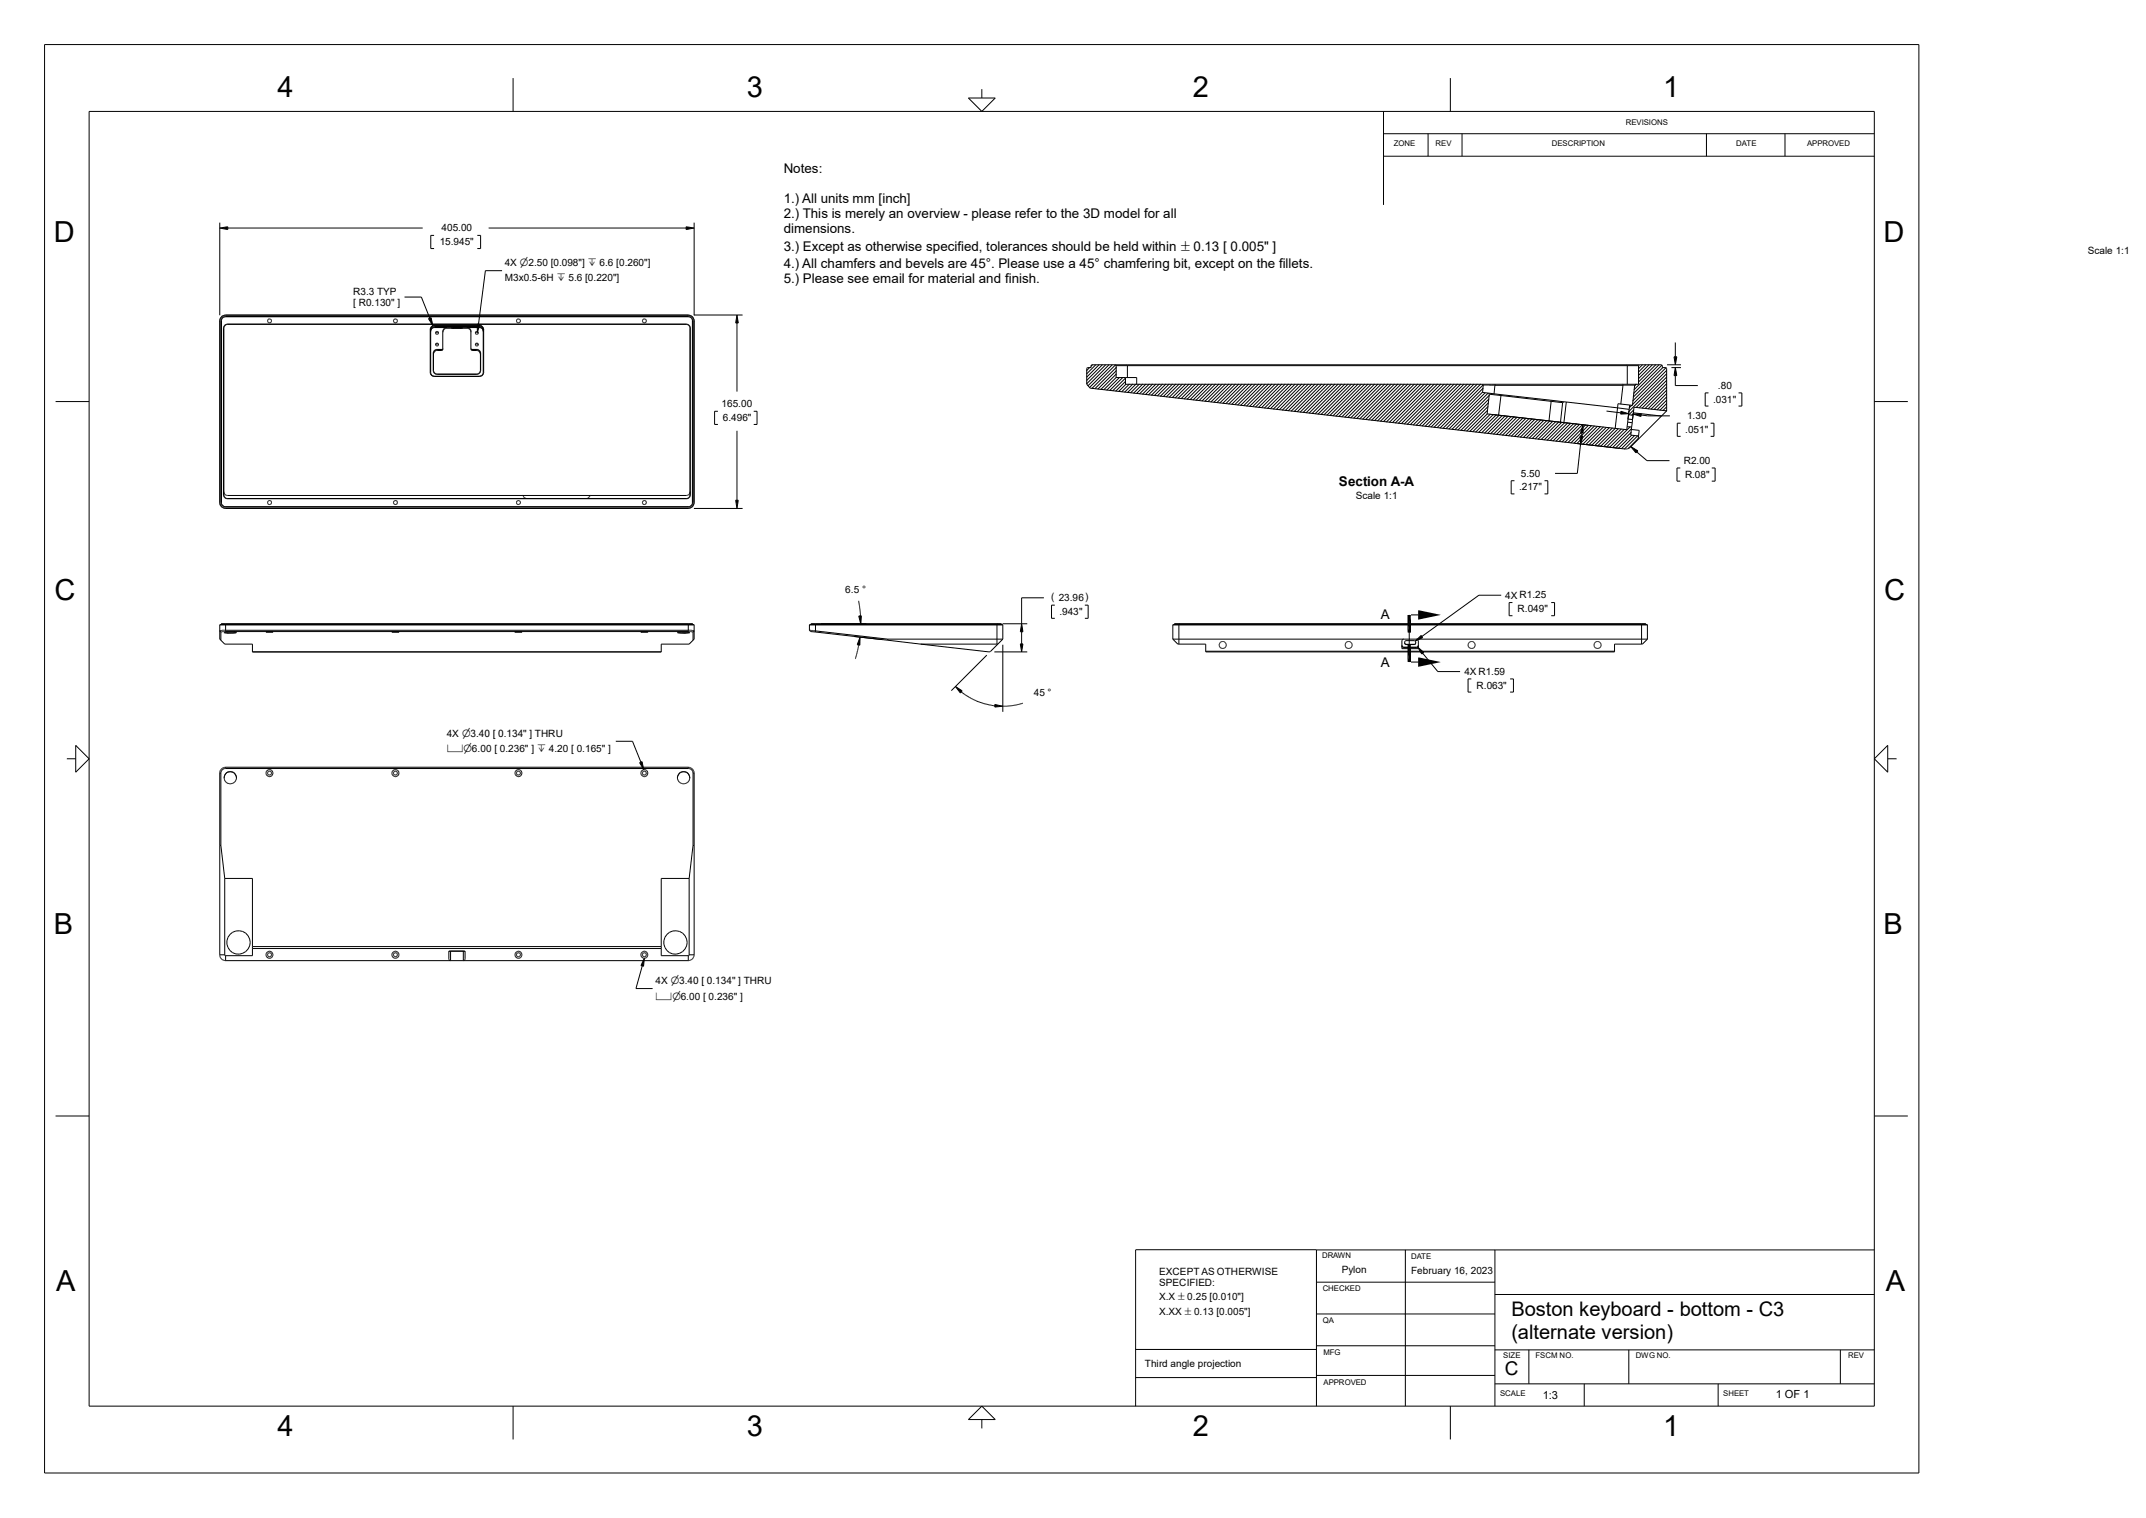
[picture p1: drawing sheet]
<svg xmlns="http://www.w3.org/2000/svg" width="420mm" height="297mm" viewBox="0 0 420 297" stroke-linecap="round" stroke-linejoin="round" font-family="sans-serif">
<g fill="none" stroke="#000" stroke-width=".2">
<path d="M8.7 8.7h366.8v279.5h-366.8zM100.4 15.3v6.5M189.5 19.2h5.3l-2.6 2.6zM192.2 17.4v1.8M283.8 15.3v6.5M17.4 21.8h349.4v253.3h-349.4zM270.8 26.2h96M270.8 30.6h96M270.8 21.8v18.3M279.5 26.2v4.4M286.1 26.2v4.4M334 26.2v4.4"/>
<path d="M349.3 26.2v4.4M43 43.6v18.1M43 44.6l1.6-.2v.5zM44.6 44.6h38.1M79.2 58.1h3.3l1.6 4.2M85 46.1h-.7v2.5h.7M93.4 46.1h.7v2.5h-.7M95.6 44.6h38.7M98.3 53h-3.3l-1.4 10.5M134.3 44.4l1.5 .2-1.5 .3zM135.8 43.6v18.1M10.9 78.6h6.5"/>
<path d="M43 62.8h.1M43.1 62.4v36.4M43.2 62.2l-.2 .4v35.9a1.51 1.51 0 0 0 1.2 .9M43.2 62.1l.2-.2 .7-.3 90.9 .1 .6 .4 .2 .5v35.9a1.25 1.25 0 0 1-.8 .9M43.3 62.8h.1M43.7 62h.1M43.7 64.2h.1M43.8 62.1l-.5 .5v36l.2 .2M43.9 64h-.1M43.9 62h90.9l.4 .1 .3 .5M43.9 62l-.1 .1M44 63.6l.4-.2h90.1l.3 .2 .3 .4-.1 33.2-.3 .3h-90.5l-.3-.2-.2-.4v-32.8z"/>
<path d="M44.1 63.6l-.3 .3 .1 33.2M44.2 61.6v.1M44.2 61.9v.1M44.2 63.6l.3-.1h90a.64 .64 0 0 1 .5 .6v32.8l-.4 .6M44.2 63.6h-.1M44.5 63.4v.1M83.9 62.4l.5-.3 .3 1.6zM84.2 72.9h.1M84.2 64.5h.1M84.3 64.2v8.9a.53 .53 0 0 0 .7 .5v.1M84.3 64.6l.3-.4 .3-.1h9h.3l.4 .5M84.3 64.1h.1"/>
<path d="M84.3 73.2l.2 .2M84.4 64.3l.4-.4h9.2l.5 .4M84.4 64.3l-.1 .1M84.4 64l-.2 .3v8.7l.1 .2M84.5 73.3l.1 .2M84.5 63.9v.1M84.6 63.8l-.3 .2M84.6 73.5h.1M84.7 63.8l-.2 .1M84.8 63.7l-.4 .2-.1 .3M84.8 63.8h9.3M84.8 72.4h.1"/>
<path d="M84.9 68.9v.1M84.9 68.8v.1M85 63.7l-.3 .1M85 68.7v.1M85 64.1h.1M85.3 68.4h.1M85.3 65l.4-.1 .1 .4-.4 .1-.1-.1zM85.3 67.3l.4-.1 .1 .4-.4 .1-.1-.1zM85.3 73.2h.1M85.3 65.1l.3-.1 .2 .2M85.3 65.1v.1M85.3 67.6h.1"/>
<path d="M85.3 65.4h.1M85.4 64.9h.1M85.6 68.4v.2M85.6 73.2h.1M85.6 64.9h.1M85.8 67.4h.1M85.8 67.4l-.4-.1-.1 .1M86.4 68.4v.2M86.6 68.4l-1.3 .1-.5 .5v3.6l.2 .3M86.7 68.3l-1.3 .1-.4 .2-.1 .2M86.7 64.7h.1M87.1 64.1h.1"/>
<path d="M87.2 64.1a.83 .83 0 0 0-.5 .9M87.4 64.2v-.1h-2.6l-.5 .5M88.4 64.2h2.1M88.6 64.1v.1M90.2 64.1v.1M91.6 64.1l.6 .5v3.9l.2 .1h1l.6 .5v3.4v.4l-.3 .2-.2 .1h-8.3l-.4-.6 .1-3.6M92.1 64.7h.1M92.2 64.8l-.3-.4-.4-.2-4.3 .1-.5 .6v3.6l-.2 .1h-1.2l-.5 .6M92.2 68.2h.1M92.2 68.4h.1M92.2 68.3l1.3 .1 .5 .4M92.3 68.4h1.1l.6 .5v3.9"/>
<path d="M92.4 68.4v.2M93.1 67.4h.5M93.1 67.4h.1M93.1 67.4h-.1M93.1 67.2h.1M93.1 67.6h.1M93.1 64.9h.4M93.1 64.9v.5M93.1 67.2v.4M93.1 65.4h.1M93.2 67.2l.2-.1 .2 .2-.2 .4-.2-.1M93.2 64.9h.1"/>
<path d="M93.3 68.4v.2M93.3 73.2h.1M93.4 63.4l.5 .1-.5 1.5zM93.4 64.9l.2 .3-.2 .2h-.2M93.4 65l-.4 .2M93.4 65h.1M93.5 67.2h.1M93.5 67.6h.1M93.5 65l.1 .2M93.5 65.4h.1M93.5 73.2h.1M93.5 68.6h.1"/>
<path d="M93.6 64.9v.1M93.6 65.3h.1M93.6 67.2v.1M93.6 67.4h.1M93.6 67.6h.1M93.8 63.6v.3M93.8 64.1h.1M93.8 73.6v.1M93.9 68.7h.1M93.9 68.8l.1 .5M94 72.7l-.6 .5h-8l-.5-.3M94 72.4h.1"/>
<path d="M94 69.2h.1M94.1 63.7l.2 .2M94.2 63.8l.3 .2 .2 .3v8.7l-.2 .4h-.1M94.2 64.2l-2.8-.1v.1M94.2 63.8l-.3-.2h-8.9v.3M94.2 73.5h.1M94.3 64.2l.2 .3M94.3 63.8l.2 .2M94.4 73.4h.1M94.4 73.3v.2l-.4 .2h-9.2l-.1-.2M94.4 64l.2 .4M94.4 73.4l-.5 .2h-8.9"/>
<path d="M94.5 64.3v8.9M94.5 64.5l.1 .1M94.5 73.2v.1M94.6 73.2l-.2 .1M94.6 72.9h.1M94.6 64.5h.1M101.1 62.6l.3-.2h.2l.3 .3v.2l-.3 .3-.3-.1-.2-.2zM134.3 63.4v.1M134.5 63.5h.1M134.7 61.6v.1M134.7 61.9v.1M135 61.7h-90.9l-.7 .2-.3 .3"/>
<path d="M135 64h.1M135 64.2h.1M135.1 62h.1M135.4 61.9l.4 .7v35.9l-.2 .6-.6 .3M135.4 62.4h.1M135.5 62.6v36M135.5 62.8h.1M135.6 62.6l-.3-.5-.4-.2h-91a.87 .87 0 0 0-.6 .8v35.7l.1 .4 .5 .3M135.6 62.7v.1M135.6 62.8v35.5M135.8 61.6h9.5M135.8 62.8h.1"/>
<path d="M144.2 61.6l.3 1.6h-.5zM144.2 63.2v13.4M213.2 71.9l-.5 .6M213.8 71.4l-.3 .3M214.4 71.4l-1.7 1.7M215.1 71.4l-2.4 2.4M215.7 71.4l-3 3M216.4 71.4l-3.7 3.7M217 71.4l-4.1 4.1M217.7 71.4l-4.5 4.4M218.3 71.4l.1 .1M218.3 71.4l-4.6 4.6"/>
<path d="M218.4 71.5v2.4h4.1v1.3M218.4 71.5h102.3M218.5 73.8l-2.5 2.4M218.5 73.2l-3 3M218.5 72.5l-3.6 3.6M218.5 71.9l-4.2 4.1M219.1 73.9l-2.5 2.4M219.7 73.9l-2.5 2.5M220.2 74.6l-1.8 1.9M220.2 74l-2.4 2.4M220.4 75.2l-1.4 1.4M220.6 71.4v2.5"/>
<path d="M221 75.2l-1.5 1.4M221.7 75.2l-1.6 1.5M222.3 75.2l-1.6 1.6M223 75.2l-1.7 1.6M223.6 75.2l-1.7 1.7M224.3 75.2l-1.8 1.8M224.9 75.2l-1.9 1.8M225.6 75.2l-2 1.9M226.2 75.2l-2 2M226.8 75.2l-2 2M227.5 75.2l-2.1 2.1M228.1 75.2l-2.2 2.2"/>
<path d="M228.8 75.2l-2.3 2.2M229.4 75.2l-2.3 2.3M230.1 75.2l-2.4 2.4M230.7 75.2l-2.4 2.4M231.4 75.2l-2.5 2.5M232 75.2l-2.6 2.6M232.7 75.2l-2.7 2.6M233.3 75.2l-2.7 2.7M234 75.2l-2.8 2.8M234.6 75.2l-2.8 2.8M235.3 75.2l-3 2.9M235.9 75.2l-3 3"/>
<path d="M236.6 75.2l-3.1 3M237.2 75.2l-3.1 3.1M237.9 75.2l-3.2 3.2M238.5 75.2l-3.2 3.2M239.2 75.2l-3.4 3.3M239.8 75.2l-3.4 3.4M240.5 75.2l-3.5 3.4M241.1 75.2l-3.5 3.5M241.8 75.2l-3.6 3.6M242.4 75.2l-3.7 3.6M243.1 75.2l-3.8 3.7M243.7 75.2l-3.8 3.8"/>
<path d="M244.4 75.2l-3.9 3.8M245 75.2l-3.9 3.9M245.7 75.2l-4 4M246.3 75.2l-4.1 4M246.9 75.2l-4.1 4.1M247.6 75.2l-4.2 4.2M248.2 75.2l-4.2 4.2M248.9 75.2l-4.3 4.3M249.5 75.2l-4.3 4.4M250.2 75.2l-4.5 4.4M250.8 75.2l-4.5 4.5M251.5 75.2l-4.6 4.6"/>
<path d="M252.1 75.2l-4.6 4.6M252.8 75.2l-4.7 4.7M253.4 75.2l-4.7 4.8M254.1 75.2l-4.9 4.8M254.7 75.2l-4.9 4.9M255.4 75.2l-5 5M256 75.2l-5 5M256.7 75.2l-5.1 5.1M257.3 75.2l-5.2 5.2M258 75.2l-5.3 5.2M258.6 75.2l-5.3 5.3M259.3 75.2l-5.4 5.4"/>
<path d="M259.9 75.2l-5.4 5.4M260.6 75.2l-5.5 5.5M261.2 75.2l-5.6 5.6M261.9 75.2l-5.7 5.6M262.5 75.2l-5.7 5.7M263.2 75.2l-5.8 5.7M263.8 75.2l-5.8 5.8M264.5 75.2l-6 5.9M265.1 75.2l-6 6M265.8 75.2l-6.1 6M266.4 75.2l-6.1 6.1M267.1 75.2l-6.2 6.1"/>
<path d="M267.7 75.2l-6.2 6.2M268.3 75.2l-6.3 6.3M269 75.2l-6.4 6.3M269.7 75.2l-6.5 6.4M270.3 75.2l-6.5 6.5M270.9 75.2l-6.5 6.5M271.6 75.2l-6.6 6.6M272.2 75.2l-6.7 6.7M272.9 75.2l-6.8 6.7M273.5 75.2l-6.8 6.8M274.2 75.2l-6.9 6.9M274.8 75.2l-6.9 6.9"/>
<path d="M275.5 75.2l-7.1 7M276.1 75.2l-7.1 7.1M276.8 75.2l-7.2 7.1M277.4 75.2l-7.2 7.2M278.1 75.2l-7.3 7.3M278.7 75.2l-7.3 7.3M279.4 75.2l-7.5 7.4M280 75.2l-7.5 7.5M280.7 75.2l-7.6 7.5M281.3 75.2l-7.6 7.6M282 75.2l-7.7 7.7M282.6 75.2l-7.8 7.7"/>
<path d="M283.3 75.2l-7.9 7.8M283.9 75.2l-7.9 7.9M284.6 75.2l-8 7.9M285.2 75.2l-8 8M285.9 75.2l-8.1 8.1M286.5 75.2l-8.2 8.1M287.2 75.2l-8.3 8.2M287.8 75.2l-8.3 8.3M288.5 75.2l-8.4 8.3M289.1 75.2l-8.4 8.4M289.8 75.2l-8.5 8.5M290.1 75.2l.2 .2"/>
<path d="M290.1 76.7l-7.1 7.2M290.2 76l-7.8 7.8M290.2 75.3l-8.4 8.4M290.3 75.4h29.6M290.3 75.4l-.1 1.4 1.1 .1M290.7 76.9l-7.1 7M291.2 79.6l-4.7 4.7M291.2 76.9l-7 7.1M291.3 78.8l-5.4 5.4M291.3 76.9l2.5 .3M291.3 76.9l.2 .2M291.4 78.1l-6.1 6"/>
<path d="M291.5 77.4l-6.8 6.7M291.5 77.1l-.5 3.9 27.4 3.1v-.6M291.5 77.1l2.3 .3M292.6 75.2l-.2 1.8M293.8 77.4l-.5 3.8M293.8 77.2v.2M293.8 77.2l9.8 1.1M293.8 77.4l9.8 1.1M303.6 78.5l-.5 3.8M303.6 78.5l2.2 .3M303.6 78.3v.2M303.6 78.3l2.4 .3"/>
<path d="M305.8 78.8l-.4 3.8M306 78.6l-.2 .2M306 78.6l.5 .1M306.5 78.7l-.4 4M306.5 78.7l10.1 1.1M316.6 79.8l-.5 4-3.4 3.4M316.6 79.8l2.2 .3M317.6 75.2l-.4 3.9M318.5 71.4v3.8M318.9 79.2l-2.2-.2-.1 .8M318.9 79.2l-.2 2M319.3 79.3l-.4 .5"/>
<path d="M319.9 75.4l-.4 3.9-.6-.1M320.2 75.2l-.3 .2M320.2 75.2l-.3 .3M320.7 71.5v3.7h-100.4v-1.3M320.8 71.4l-.1 .1M321.4 71.4l-.7 .8M322.1 71.4l-1.4 1.4M322.7 71.4l-2 2.1M323.4 71.4l-2.7 2.7M324 71.4l-3.3 3.3M324.7 71.4l-4.9 4.8M325.2 71.5l-5.5 5.5"/>
<path d="M325.4 71.9l-5.7 5.8M326 72l-6.4 6.4M326.2 79.6l-.7 .7M326.2 79l-1.3 1.2M326.2 78.3l-1.9 1.9M326.2 77.7l-2.5 2.4M326.2 77l-3.1 3M326.2 76.4l-3.6 3.6M326.2 75.7l-4.2 4.2M326.2 75.1l-4.8 4.7M326.2 74.4l-5.4 5.4M326.2 73.8l-6 5.9"/>
<path d="M326.2 73.1l-7.4 7.4M326.2 72.5l-6.7 6.7M326.3 71.4h2.7M327.1 71.9h1.9M327.6 69.8h.6l-.3 1.6zM327.9 71.9l.3 1.6h-.6zM327.9 73.5v1.9h4.4M327.9 67v2.8M334.4 76.9h-.7v2.5h.7M340.2 76.9h.7v2.5h-.7M366.8 78.6h6.6M43 98.3h.1"/>
<path d="M43.1 98.9l.7 .5M43.3 98.3h.1M43.4 98.8l.5 .3M43.7 96.8h.1M43.8 96.4l.1 .1M43.9 99.1h91.1M43.9 97.1l.5 .4M43.9 99.1h91M43.9 99.4h91M44 99.1h.1M44.2 99.1v.1M44.2 99.4v.1"/>
<path d="M44.2 99.4h90.5M44.2 97.5h.1M44.3 97.5v.1M44.4 96.9h.1M44.5 97.5v.1M101.2 98a.41 .41 0 0 1 .5 0 .41 .41 0 0 1 .1 .6 .41 .41 0 0 1-.5 .1l-.2-.2zM102.3 96.9l.6 .6M102.5 97.2v.1M102.7 97.4h.1M115 97.5h.1M115.3 97.2l-.4 .3M115.3 97.2h.1"/>
<path d="M115.4 97l-.1 .2M115.5 96.9l-.1 .2M134.3 97.5v.1M134.5 96.9h.1M134.6 97.5h-.1M134.6 97.5h.1M134.6 97.5l-.1 .1M134.7 99.1v.1M134.7 99.4v.1M134.8 99.1h.1M135 99.4h-.3M135 96.4l-.4 .5h-90.3l-.4-.4"/>
<path d="M135 96.8h.1M135.4 98.8l-.4 .3M135.4 98.7h.1M135.5 98.6v.1M135.5 98.6l-.1 .2M135.5 98.3h.1M135.6 98.6l-.6 .5M135.6 98.3v.1M135.8 99.5h9.5M135.8 98.3h.1M140.5 80.5h-.6v2.5h.6M144 97.9h.5l-.3 1.6z"/>
<path d="M144.2 84.3v13.6M147.5 80.5h.7v2.5h-.7M291.1 81l-3.4 3.4M291.1 80.3l-4 4M291.7 81l-3.5 3.5M292.2 81.1l-3.4 3.4M292.8 81.2l-3.4 3.4M293.4 81.2l-3.4 3.5M294 81.3l-3.4 3.4M294.6 81.4l-3.5 3.4M295.1 81.4l-3.4 3.5M295.7 81.5l-3.4 3.4"/>
<path d="M296.3 81.6l-3.4 3.4M296.4 94.1h-.7v2.5h.7M296.9 81.6l-3.4 3.5M297.5 81.7l-3.4 3.4M298.1 81.8l-3.5 3.4M298.6 81.8l-3.4 3.5M299.2 81.9l-3.4 3.4M299.8 82l-3.4 3.4M300.4 82l-3.4 3.5M301 82.1l-3.4 3.4M301.6 82.2l-3.5 3.4M302.1 82.2l-3.4 3.5"/>
<path d="M302.3 94.1h.6v2.5h-.6M302.7 82.3l-3.4 3.4M303.3 82.4l-3.4 3.4M303.9 82.4l-3.4 3.5M304.5 82.5l-3.5 3.4M305 82.6l-3.4 3.4M305.6 82.6l-3.4 3.5M306.2 82.7l-3.4 3.4M306.8 82.8l-3.4 3.4M307.4 82.8l-3.4 3.5M308 82.9l-3.5 3.4M308.3 86.7l8.6 1"/>
<path d="M308.5 83l-3.4 3.4M309.1 83l-3.4 3.5M309.2 85.3h.6l-.5 1.6zM309.3 86.9l-.6 5.7h-4.4M309.6 84.7l-.1 .6M309.7 83.1l-3.4 3.4M309.8 83.1v1.6h-.5zM310.3 83.2l-3.4 3.4M310.9 83.2l-3.5 3.5M311.4 83.3l-3.4 3.4M312 83.4l-3.4 3.4M312.6 83.4l-3.4 3.4"/>
<path d="M313.2 83.5l-3.4 3.4M313.8 83.6l-3.4 3.4M314.4 83.6l-3.5 3.5M314.4 80.4l2.8 .4M314.9 83.7l-3.4 3.4M315.5 83.8l-3.4 3.4M316.7 83.9l-3.4 3.4M317.2 80.5l1.5 .4-1.5 .1zM317.3 84l-3.4 3.4M317.9 84l-3.5 3.4M318.4 83.5l.9 .1M318.6 82.6l.8 .1"/>
<path d="M318.6 82.6l-.2 .9M318.6 82l.9 .1M318.6 82v.6M318.7 81.2h.9M318.7 81.2l-.1 .8M318.8 80.3l-.2 1.7M319 83.5l-4 4M319.2 87.4l-.1 .1M319.2 87.4l1.3 .8-.3 .4zM319.2 84.6l-3 3M319.3 84l1.5 .2-.1 1.1M319.3 83.9l-3.7 3.7"/>
<path d="M319.3 83.6l-.1 1.5 1.5 .2M319.3 85.2l-2.5 2.5M319.4 82.7l-.1 .9M319.5 82.1l-.1 .6M319.6 81.2l-.1 .9M319.6 81l1.6-.1-.1 .6zM319.6 81l-.2 .2M319.7 80.2l-.9 1M319.9 85.2l-2.6 2.6M320.3 88.4l2 1.7h4.4M320.5 85.3l-2.6 2.5M320.7 85.3l-.1 .7"/>
<path d="M321.2 81.2l1.3 .2h4.3M325.2 81.4l-5.5-.6-.2 1.3M326.2 80.3l-.2 .1M326.2 80.4v-8.3l-.2-.2h-.7v-.4l-.1-.1h-111.5l-.2 .1v.4h-.7l-.1 .2v3.1l.7 .7 104.6 11.9h.6l2-2M326.2 80.4l-7.1 7.1-.4 .2M326.2 80.4l-6.4-.7-.2 1.5M328.8 91.6h-.6v2.5h.6M328.9 82.8h-.6v2.6h.6M334.8 82.8h.6v2.6h-.6M335 91.6h.7v2.5h-.7M168 117.6l.4 2.1v2.3M204.3 117h-4.4v5"/>
<path d="M206.4 118.4h-.6v2.6h.6M212.3 118.4h.7v2.6h-.7M293.8 116.5h-4.4l-11.1 8M296 117.9h-.6v2.6h.6M303.6 117.9h.6v2.6h-.6M43 122.3h92.8M43 122.3v2.8l1 .9h5.4v1.6h80v-1.6h5.5l.9-.9v-2.8M43 123.4h92.8M43 123.4l.2 .3M43.2 123.7h92.4M43.2 123.7v1.6M43.3 122.1h92.3"/>
<path d="M43.3 122.1v.1M43.6 123.6h-.1M44 123.7l-.1 .1 .5 .1h1.7l.2-.1-.2-.1M44 123.7h2.1M44.2 122v1.6M52.2 123.6l-.1 .1h1.3l-.1-.1M76.8 123.6l-.1 .1h1.4M78 123.6v.1M78 123.7h.1M100.9 123.6l-.1 .1h1.4l-.2-.1M125.5 123.6l-.1 .1h.2h1.2M126.7 123.6v.1"/>
<path d="M126.7 123.7h.1M132.7 123.7h2.2M134.7 122v1.6M134.9 123.7h-1.8l-.5 .1 1.8 .1 .6-.2M134.9 123.7h.1M135.3 123.6h.1M135.6 122.1v.1M135.6 123.7v1.6M135.8 123.4l-.2 .3M158.4 122.3h37.9M158.4 123.3l1.2 .1M158.4 123.3l.3 .3 .9 .1"/>
<path d="M158.4 122.3v1M158.7 122.1h37.3M158.7 122.1v.1M159.6 123.7l14.1 1.6M159.6 122v1.4M159.6 123.4v.3M159.6 123.4l14.1 1.7M167.2 124.5l5.4 .6M167.6 128.3h.1M167.9 126.9v.1M168.1 126.2l-.7 2.7M168.1 120.5h.5l-.2 1.5z"/>
<path d="M168.3 124.7v1.5h-.5zM173.7 125.1h22.6M173.7 125.1v.2M173.7 125.3l6.5 .7M180.2 126h15.1M187 134.3l1.3 .9-.3 .4zM188.1 135.4l1.5 1 1.6 .8 2.3 .7 1.2 .2M193.1 128.2l-6.9 6.9M194.6 127.6h6.4M194.7 137.8l1.6 .4-1.6 .1zM195.1 122v4M196 122.1v.1"/>
<path d="M196.2 122h4.8M196.3 125.1l-2.6 2.5-13.5-1.6M196.3 122.3v2.8M196.3 126.2v13.1M199.7 126h.5l-.3 1.6zM199.9 122l.3 1.6h-.5zM199.9 123.6v2.4M200.2 137.6l-2.2 .5-1.7 .1M229.5 122.3h92.9M229.5 125.1l1 .9h5.5v1.6h80v-1.6h5.4l1-.9M229.5 125.1h92.9M229.5 122.3v2.8"/>
<path d="M229.8 122.1h92.3M229.8 122.1v.1M230.7 122v4M236 127.4h80M238.7 125.8v.1M263.4 125.8v.1M274.4 126.4l.3 .3 2.7-.1M274.4 125.3h.1M274.4 126.5l.2 .1M274.5 126.6h3M274.6 125.1l-.2 .1v1.7h3.2v-1.6l-.3-.2M274.7 126.6v.1"/>
<path d="M274.9 125.9l.1 .1M275 125.9v.1M275 126l1.9 .1M275 125.4l-.1 .5M275 125.4h.1M275 126.1h1.9M275 125.4h1.9M275.2 126.1h.1M275.8 120.3v9.2M276.1 120.3h1.4M276.1 129.5h1.4M276.8 126.1h.1"/>
<path d="M276.9 126v.1M276.9 125.4h.1M277 125.4v.5M277 125.4l1.1-1.1 .3 .5zM277 125.9l-.1 .1M277.1 125.8l-.1 .1M277.2 126.6v.1M277.4 125.1h.1M277.5 126.6l1.1 1-.3 .4zM277.5 125.2v.1M277.5 126.5h.1M277.6 126.4l-.2 .2"/>
<path d="M277.6 126.4l-.1 .2M278.4 127.8l3 3.6h4.3M288 132.8h-.7v2.6h.7M295.5 132.8h.7v2.6h-.7M312.4 125.6h.1M313.3 126l.1 .1M321.3 122v4M322.1 122.1v.1M322.4 122.3v2.8M13.1 148.5h1.7M14.8 145.8l2.6 2.7-2.6 2.6zM43 151.3h.2"/>
<path d="M43.5 150.3l.6-.2h90.7a1.32 1.32 0 0 1 1 1v35.9l-.2 .5-.6 .4h-91.1a1.12 1.12 0 0 1-.9-.9v-35.9zM44 151.6a1.19 1.19 0 0 0 1.1 1.8 1.19 1.19 0 0 0 1-1.8M44.2 150.1v.3M44.3 151.3l-.3 .3M44.9 151h.4M45.3 151l.5 .3M45.3 151h-.6l-.4 .3M45.8 151.3l.3 .3M101.1 151.1a.42 .42 0 0 1 .5-.2 .42 .42 0 0 1 .3 .5l-.3 .2h-.3l-.2-.2zM120.5 145h3.3l1.6 4.1M125.2 149.2l.4-.2 .4 1.6zM132.8 151.6a1.19 1.19 0 0 0 1 1.8 1.19 1.19 0 0 0 1-1.8"/>
<path d="M133 151.3l-.2 .3M133.6 151h.6l.4 .3M133.6 151h.4M133.6 151l-.6 .3M134.6 151.3l.2 .3M134.7 150.1v.3M135.2 150.5l-.2-.1h-91.1l-.5 .3-.2 .4v14.3M135.2 150.5h.1M135.3 150.5l.1 .1M135.4 150.7l.2 .5v14.2M135.4 150.6v.1M135.5 150.9h.1"/>
<path d="M135.6 151.3h.2M369.4 145.8v5.3l-2.6-2.6zM369.4 148.5h1.8M43.2 165.4l.8 6.5M43.2 165.4h-.2M44 171.9h5.4v15.1l-5.4-.1zM129.4 171.9h5.5l-.1 15.1h-5.4zM135.6 165.4h.2M135.6 165.4l-.7 6.5M43 186.8h1M44.2 187v1M49.4 185.2h80"/>
<path d="M49.4 185.6h80M88.1 186.1h.1M88.1 188l-.3-.3v-1.6h3.2v1.6l-.3 .3M88.2 186.1v1.9M90.7 186.1v1.9M90.8 186.1h.1M101.2 186.5a.41 .41 0 0 1 .5 0 .41 .41 0 0 1 .1 .5 .41 .41 0 0 1-.5 .2l-.2-.2zM125.7 189l-1.2 4.4h3.2M126.1 187.5l-.2 1.6-.5-.2zM134.7 187v1M134.9 186.8h.9M10.9 218.4h6.5"/>
<path d="M366.8 218.4h6.6M257.6 244.6v30.5M257.6 257.1h35M257.6 250.9h35M275 244.6v30.5M292.6 244.6v30.5M292.6 253.3h74.2M366.8 244.6l-144.6-.1v30.6M100.4 275.1v6.5M192.2 275.1l2.6 2.6h-5.3zM192.2 277.7v1.8M222.2 264h35.4"/>
<path d="M222.2 269.5h35.4M257.6 263.3h35M257.6 269.1h35M283.8 275.1v6.5M292.6 270.8h74.2M292.6 264.1h74.2M299.2 264.1v6.7M310 270.8v4.3M318.8 264.1v6.7M336.3 270.8v4.3M360.2 264.1v6.7"/>
<circle cx="52.8" cy="62.8" r=".39"/>
<circle cx="77.4" cy="62.8" r=".39"/>
<circle cx="126.1" cy="62.8" r=".39"/>
<circle cx="52.7" cy="98.3" r=".4"/>
<circle cx="77.4" cy="98.3" r=".4"/>
<circle cx="126.1" cy="98.3" r=".4"/>
<circle cx="239.3" cy="126.2" r=".7"/>
<circle cx="264" cy="126.2" r=".69"/>
<circle cx="288" cy="126.2" r=".7"/>
<circle cx="312.7" cy="126.2" r=".69"/>
<circle cx="52.7" cy="151.3" r=".68"/>
<circle cx="52.7" cy="151.3" r=".39"/>
<circle cx="77.4" cy="151.3" r=".7"/>
<circle cx="77.4" cy="151.2" r=".39"/>
<circle cx="101.5" cy="151.3" r=".68"/>
<circle cx="126.1" cy="151.3" r=".68"/>
<circle cx="126.1" cy="151.3" r=".39"/>
<circle cx="46.7" cy="184.4" r="2.29"/>
<circle cx="52.7" cy="186.8" r=".69"/>
<circle cx="52.8" cy="186.8" r=".39"/>
<circle cx="77.4" cy="186.8" r=".4"/>
<circle cx="77.4" cy="186.8" r=".69"/>
<circle cx="101.5" cy="186.8" r=".69"/>
<circle cx="126.1" cy="186.8" r=".68"/>
<circle cx="126.1" cy="186.8" r=".39"/>
<circle cx="132.2" cy="184.4" r="2.29"/>
</g>
<g fill="#000">
<path d="M43 44.4h1.6v.5h-1.6zM134.3 44.4h1.5v.5h-1.5zM83.9 62.2h.8v1.5h-.8zM93.4 63.5h.5v1.5h-.5zM144 61.7h.5v1.5h-.5zM327.6 69.8h.6v1.6h-.6zM327.7 72h.5v1.5h-.5zM144 97.9h.5v1.6h-.5zM309.3 85.3h.5v1.6h-.5zM309.3 83.1h.5v1.6h-.5zM317.2 80.5h1.5v.5h-1.5zM319.2 87.4h1.3v1.2h-1.3z"/>
<path d="M319.6 81h1.6v.5h-1.6zM277.5 119.4h4.5v1.8h-4.5zM167.8 124.8h.5v1.4h-.5zM168.1 120.5h.5v1.5h-.5zM187 134.4h1.3v1.2h-1.3zM194.7 137.9h1.6v.4h-1.6zM199.7 126h.5v1.6h-.5zM199.7 122.1h.5v1.5h-.5zM275.5 120.3h.6v3.5h-.6zM275.5 126.1h.6v3.4h-.6zM275.5 120.6h.6v3.2h-.6zM275.5 126.4h.6v3.1h-.6z"/>
<path d="M277.1 124.4h1.3v1h-1.3zM277.5 126.7h1.1v1.3h-1.1zM277.5 128.7h4.5v1.8h-4.5zM125.2 149.1h.8v1.4h-.8zM125.4 187.6h.7v1.5h-.7z"/>
</g>
<g font-size="5.7">
<text x="54.3" y="19">4</text>
<text x="146.1" y="19">3</text>
<text x="233.5" y="19">2</text>
<text x="325.5" y="19">1</text>
<text x="10.5" y="47.4">D</text>
<text x="368.6" y="47.4">D</text>
<text x="10.7" y="117.3">C</text>
<text x="368.8" y="117.3">C</text>
<text x="10.5" y="182.8">B</text>
<text x="368.6" y="182.8">B</text>
<text x="11" y="252.7">A</text>
<text x="369.1" y="252.7">A</text>
<text x="54.3" y="281.1">4</text>
<text x="146.1" y="281.1">3</text>
<text x="233.5" y="281.1">2</text>
<text x="325.5" y="281.1">1</text>
</g>
<g font-size="3.9">
<text x="295.8" y="257.5">Boston keyboard - bottom - C3</text>
<text x="295.8" y="261.9">(alternate version)</text>
</g>
<text font-size="3.7" x="294.5" y="269.1">C</text>
<g font-size="2.6">
<text x="153.4" y="33.8">Notes:</text>
<text x="153.4" y="39.7">1.) All units mm [inch]</text>
<text x="153.4" y="42.6">2.) This is merely an overview - please refer to the 3D model for all</text>
<text x="153.4" y="45.6">dimensions.</text>
<text x="153.4" y="49.1">3.) Except as otherwise specified, tolerances should be held within `0.13 [ 0.005&quot; ]</text>
<text x="153.4" y="52.4">4.) All chamfers and bevels are 45°. Please use a 45° chamfering bit, except on the fillets.</text>
<text x="153.4" y="55.3">5.) Please see email for material and finish.</text>
<text x="262" y="95.2">Section A-A</text>
<text x="270.2" y="121.2">A</text>
<text x="270.2" y="130.4">A</text>
</g>
<g font-size="2.2">
<text x="301.9" y="273.6">1:3</text>
<text x="347.5" y="273.6">1 OF 1</text>
</g>
<g font-size="2">
<text x="86.1" y="48">15.945&quot;</text>
<text x="86.4" y="45.3">405.00</text>
<text x="98.8" y="52.1">4X n2.50 [0.098&quot;] x 6.6 [0.260&quot;]</text>
<text x="408.6" y="49.6">Scale 1:1</text>
<text x="69.1" y="57.7">R3.3 TYP</text>
<text x="69.1" y="59.9">[ R0.130&quot; ]</text>
<text x="98.8" y="55.1">M3x0.5-6H x 5.6 [0.220&quot;]</text>
<text x="336.2" y="76.1">.80</text>
<text x="141.2" y="79.7">165.00</text>
<text x="141.5" y="82.4">6.496&quot;</text>
<text x="330.2" y="82">1.30</text>
<text x="335.3" y="78.8">.031&quot;</text>
<text x="329.8" y="84.7">.051&quot;</text>
<text x="297.3" y="96">.217&quot;</text>
<text x="297.6" y="93.3">5.50</text>
<text x="329.5" y="90.8">R2.00</text>
<text x="329.8" y="93.5">R.08&quot;</text>
<text x="265.3" y="97.7">Scale 1:1</text>
<text x="165.4" y="116">6.5 °</text>
<text x="205.7" y="117.4">( 23.96)</text>
<text x="294.6" y="117.2">4X R1.25</text>
<text x="297" y="119.8">R.049&quot;</text>
<text x="207.4" y="120.3">.943&quot;</text>
<text x="202.3" y="136.3">45 °</text>
<text x="286.6" y="132">4X R1.59</text>
<text x="289" y="134.7">R.063&quot;</text>
<text x="87.5" y="144.2">4X n3.40 [ 0.134&quot; ] THRU</text>
<text x="87.5" y="147.2">vn6.00 [ 0.236&quot; ] x 4.20 [ 0.165&quot; ]</text>
<text x="128.3" y="192.6">4X n3.40 [ 0.134&quot; ] THRU</text>
<text x="128.3" y="195.6">vn6.00 [ 0.236&quot; ]</text>
<text x="226.9" y="249.5">EXCEPT AS OTHERWISE</text>
<text x="226.9" y="251.7">SPECIFIED:</text>
<text x="262.6" y="249.1">Pylon</text>
<text x="276.2" y="249.3">February 16, 2023</text>
<text x="226.9" y="254.3">X.X `0.25 [0.010&quot;]</text>
<text x="226.9" y="257.3">X.XX `0.13 [0.005&quot;]</text>
<text x="224.1" y="267.5">Third angle projection</text>
</g>
<g font-size="1.5">
<text x="272.8" y="28.6">ZONE</text>
<text x="281" y="28.6">REV</text>
<text x="303.7" y="28.6">DESCRIPTION</text>
<text x="318.2" y="24.4">REVISIONS</text>
<text x="339.8" y="28.6">DATE</text>
<text x="353.6" y="28.6">APPROVED</text>
<text x="258.7" y="246.2">DRAWN</text>
<text x="276.2" y="246.3">DATE</text>
<text x="258.9" y="252.6">CHECKED</text>
<text x="258.9" y="258.8">QA</text>
<text x="259" y="265.1">MFG</text>
<text x="294.2" y="265.8">SIZE</text>
<text x="300.5" y="265.8">FSCM NO.</text>
<text x="320.1" y="265.8">DWG NO.</text>
<text x="361.7" y="265.8">REV</text>
<text x="259" y="271">APPROVED</text>
<text x="293.6" y="273.1">SCALE</text>
<text x="337.3" y="273.1">SHEET</text>
</g>
</svg>
